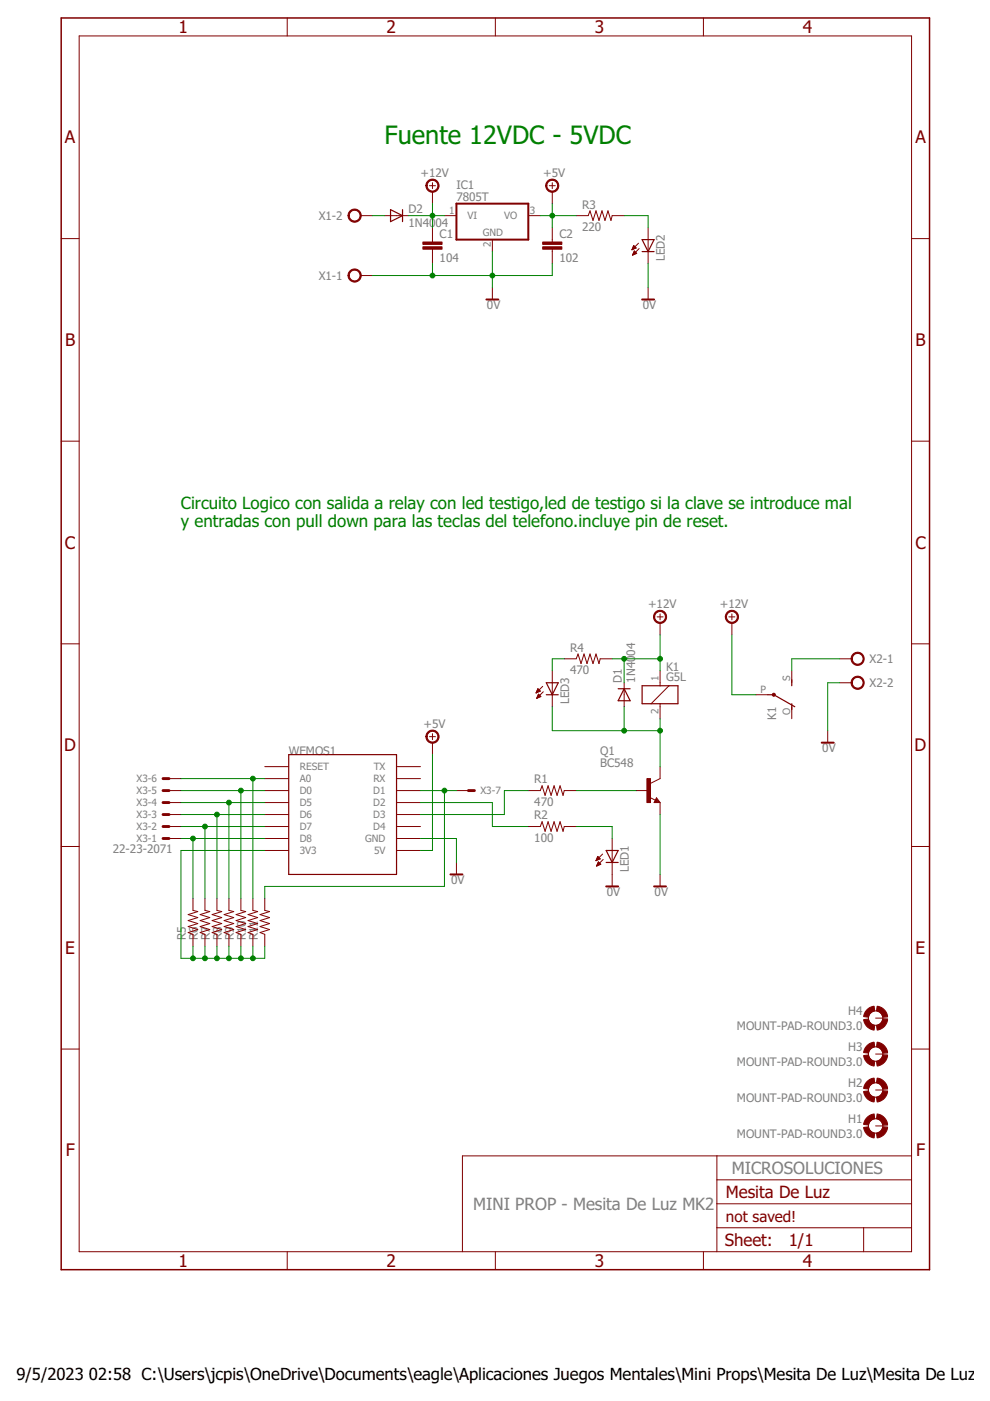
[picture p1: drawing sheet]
<svg xmlns="http://www.w3.org/2000/svg" width="210mm" height="297mm" viewBox="0 0 210 297" stroke-linecap="round" stroke-linejoin="round" font-family="sans-serif">
<g fill="none" stroke="#800000" stroke-width=".25">
<path d="M82.8 44.4l2.5 1.3-2.5 1.3zM85.3 44.4v2.6M136.1 50.8h2.6l-1.3 2.5zM136.1 53.3h2.6M61.2 160h22.9v25.4h-22.9zM115.8 147.3h2.6M115.8 144.8h2.6l-1.3 2.5zM131.1 146h2.5M132.3 146l1.3 2.6h-2.5zM136.1 145.4h7.6v3.8h-7.6zM162.8 147.3h1.3l4.4 2.5M167.9 144.1v1.3"/>
<path d="M167.9 149.2v1.3M139.2 169.7l.1 .2h-.4l.3-.5 .5 .6h-.8M128.5 180.3h2.6l-1.3 2.6zM128.5 182.9h2.6"/>
</g>
<g fill="none" stroke="#800000" stroke-width=".21">
<path d="M16.8 7.6h176.5v257.8h-176.5zM60.9 3.8v3.8M105 3.8v3.8M149.1 3.8v3.8M91.1 39.4h1.2M91.7 38.7v1.3M116.5 39.4h1.2M117.1 38.7v1.3M13 50.6h3.8M76.5 45.7h2.5M76.5 58.4h2.5M81.5 45.7h5.1"/>
<path d="M91.7 40.6v2.6M91.7 48.3v3M91.7 52.8v3.1M94.2 45.7h2.6M104.4 50.8v2.5M112 45.7h2.6M117.1 40.6v2.6M117.1 48.3v3M117.1 52.8v3.1M122.2 45.7h2.5l.4-1 .6 2 .7-2 .6 2 .6-2 .7 2 .6-2 .6 2 .3-1h2.5M134 52.9h.1M134 52.8h.3"/>
<path d="M134.1 52.7h.5M134.1 54h.2M134.2 52.6h.7M134.2 52.4h.5M134.2 53.9h.4M134.2 52.3h.4M134.2 53.8h.7M134.3 52.2h.2M134.3 53.6h.6M134.3 52.1h.1M134.3 53.5h.5M134.4 52.1l-.4 .9"/>
<path d="M134.4 52.1l.5 .5-.9 .4M134.4 53.4h.3M134.5 53.3h.1M134.5 53.2l.5 .5-.9 .4zM135.4 51.6l-1.4 1.4M135.5 52.7l-1.4 1.4M137.4 48.3v7.6M193.3 50.6h3.8M104.4 61v2.5M137.4 61v2.5M13 93.5h3.8M193.3 93.5h3.8"/>
<path d="M13 136.5h3.8M119.6 139.7h2.6l.4-1 .6 2 .6-2 .7 2 .6-2 .6 2 .7-2 .6 2 .3-1h2.5M139.3 130.8h1.3M140 130.2v1.2M140 132.1v2.5M154.5 130.8h1.3M155.2 130.2v1.2M155.2 132.1v2.5M178 139.7h2.6M193.3 136.5h3.8M91.1 156.2h1.2M91.7 155.6v1.2"/>
<path d="M91.7 157.5v2.5M113.7 146.9h.1M113.7 146.8h.3M113.8 146.6h.5M113.8 146.5h.7M113.8 148h.2M113.9 146.4h.5M113.9 147.8h.4M113.9 146.3h.4M113.9 147.7h.7M114 146.2h.2M114 147.6h.6"/>
<path d="M114 147.5h.5M114 146l-.3 .9M114 146l.6 .5-.9 .4M114 146h.1M114.1 147.4h.3M114.1 147.3h.1M114.2 147.2l.5 .5-.9 .4zM115.1 145.5l-1.4 1.4M115.2 146.7l-1.4 1.4M117.1 142.2v7.6M132.3 144.8v5M140 142.2v3.2"/>
<path d="M140 149.2v3.2M141.8 145.4l-3.8 3.8M160.3 147.3h2.5M167.9 142.2v2.6M167.9 149.8v2.6M175.5 154.9v2.6M178 144.8h2.6M13 179.5h3.8M35.8 165.1h2.6M35.8 167.6h2.6M35.8 170.2h2.6M35.8 172.7h2.6"/>
<path d="M35.8 175.2h2.6M35.8 177.8h2.6M56.1 162.5h5.1M56.1 165.1h5.1M56.1 167.6h5.1M56.1 170.2h5.1M56.1 172.7h5.1M56.1 175.2h5.1M56.1 177.8h5.1M84.1 162.5h5.1M84.1 165.1h5.1M84.1 167.6h5.1"/>
<path d="M84.1 170.2h5.1M84.1 172.7h5.1M84.1 175.2h5.1M84.1 177.8h5.1M96.8 167.6h2.5M112 167.6h2.6l.3-1 .7 2 .6-2 .6 2 .7-2 .6 2 .6-2 .7 2 .2-1h2.6M112 175.2h2.6l.3-1 .7 2.1 .6-2.1 .6 2.1 .7-2.1 .6 2.1 .6-2.1 .7 2.1 .2-1.1h2.6M129.8 177.8v10.1M134.9 167.6h2.5M137.7 169l1.2 .7M139.2 169.1l.8 1.1h-1.3zM140 162.5v2.6l-2.1 1"/>
<path d="M140 170.2v2.5M193.3 179.5h3.8M40.9 190.5v2.5l1 .3-2 .6 2 .6-2 .7 2 .6-2 .6 2 .7-2 .6 1 .4v2.5M43.5 190.5v2.5l1 .3-2.1 .6 2.1 .6-2.1 .7 2.1 .6-2.1 .6 2.1 .7-2.1 .6 1.1 .4v2.5M46 190.5v2.5l1 .3-2 .6 2 .6-2 .7 2 .6-2 .6 2 .7-2 .6 1 .4v2.5M48.5 190.5v2.5l1.1 .3-2.1 .6 2.1 .6-2.1 .7 2.1 .6-2.1 .6 2.1 .7-2.1 .6 1 .4v2.5M51.1 190.5v2.5l1 .3-2 .6 2 .6-2 .7 2 .6-2 .6 2 .7-2 .6 1 .4v2.5M53.6 190.5v2.5l1 .3-2 .6 2 .6-2 .7 2 .6-2 .6 2 .7-2 .6 1 .4v2.5M56.1 180.3h5.1M56.1 190.5v2.5l1 .3-2 .6 2 .6-2 .7 2 .6-2 .6 2 .7-2 .6 1 .4v2.5M84.1 180.3h5.1M96.8 182.9v2.5"/>
<path d="M126.4 182.5h.1M126.4 182.4h.2M126.5 182.2h.4M126.5 182.1h.7M126.5 183.6h.1M126.6 182h.5M126.6 183.4h.3M126.6 181.9h.4M126.6 183.3h.6M126.7 181.7h.2M126.7 183.2h.6M126.7 181.6h.1"/>
<path d="M126.7 183.1h.5M126.7 181.6l.6 .5-.9 .4zM126.8 182.9h.3M126.8 182.8h.2M126.9 182.7l.5 .5-.9 .4zM127.8 181.1l-1.4 1.4M127.9 182.2l-1.4 1.4M140 185.4v2.5M185.7 215.9h2.5M13 222.4h3.8M185.7 238.7h2.5M185.7 231.1h2.5"/>
<path d="M185.7 223.5h2.5M193.3 222.4h3.8M152 245.1v20.3M152 255.2h41.3M152 250.1h41.3M193.3 245.1h-95.3v20.3M60.9 265.4v3.8M105 265.4v3.8M149.1 265.4v3.8M152 260.3h41.3M183.1 260.3v5.1"/>
<circle cx="185.7" cy="215.9" r="1.52"/>
<circle cx="185.7" cy="223.5" r="1.52"/>
<circle cx="185.7" cy="231.1" r="1.52"/>
<circle cx="185.7" cy="238.7" r="1.52"/>
</g>
<g fill="#800000" stroke="#800000" stroke-width=".21">
<path d="M137.2 165.1h.7v5.1h-.7z"/>
<path d="M89.7 52.3h4v.5h-4z"/>
<path d="M89.7 51.3h4v.5h-4z"/>
<path d="M115.1 52.3h4v.5h-4z"/>
<path d="M115.1 51.3h4v.5h-4z"/>
</g>
<g fill="#800000" stroke="#800000" stroke-width=".21">
<path d="M116.1 38.4a1.39 1.39 0 0 1 2.2 .3 1.39 1.39 0 0 1-.8 2 1.39 1.39 0 0 1-1.8-1.3h.3a1.14 1.14 0 0 1 1.6-1 1.14 1.14 0 0 1 .2 1.9 1.14 1.14 0 0 1-1.8-.7v-.2h-.3z" fill-rule="evenodd"/>
<path d="M90.7 38.4a1.39 1.39 0 0 1 2.2 .3 1.39 1.39 0 0 1-.8 2 1.39 1.39 0 0 1-1.8-1.3h.3a1.15 1.15 0 0 1 1.6-1.1 1.15 1.15 0 0 1 .2 1.9 1.15 1.15 0 0 1-1.8-.6v-.2h-.3z" fill-rule="evenodd"/>
<path d="M74.2 57.5a1.4 1.4 0 0 1 2.2 .2 1.4 1.4 0 0 1-.8 2.1 1.4 1.4 0 0 1-1.8-1.4h.2a1.15 1.15 0 0 1 1.6-1.1 1.15 1.15 0 0 1 .3 1.9 1.15 1.15 0 0 1-1.8-.5l-.1-.3h-.2z" fill-rule="evenodd"/>
<path d="M74.2 44.8a1.4 1.4 0 0 1 2.2 .2 1.4 1.4 0 0 1-.8 2.1 1.4 1.4 0 0 1-1.8-1.4h.2a1.15 1.15 0 0 1 1.6-1.1 1.15 1.15 0 0 1 .3 1.9 1.15 1.15 0 0 1-1.8-.5l-.1-.3h-.2z" fill-rule="evenodd"/>
<path d="M138.9 129.8a1.4 1.4 0 0 1 2.2 .2 1.4 1.4 0 0 1-.8 2.1 1.4 1.4 0 0 1-1.7-1.3h.2a1.14 1.14 0 0 1 1.7-.9 1.14 1.14 0 0 1 .1 1.9 1.14 1.14 0 0 1-1.8-.7v-.3h-.2z" fill-rule="evenodd"/>
<path d="M154.2 129.8a1.4 1.4 0 0 1 2.2 .3 1.4 1.4 0 0 1-.9 2 1.4 1.4 0 0 1-1.7-1.3h.2a1.15 1.15 0 0 1 1.7-1.1 1.15 1.15 0 0 1 .2 1.9 1.15 1.15 0 0 1-1.8-.5l-.1-.3h-.2z" fill-rule="evenodd"/>
<path d="M183.7 237.1l.6-.6 1-.3 .2 1-.9 .4-.5 .9-1-.1 .2-.6z" fill-rule="evenodd"/>
<path d="M186 236.2a2.59 2.59 0 0 1 2.2 2.2l-1 .1-.5-.9-.9-.4z" fill-rule="evenodd"/>
<path d="M185.8 240.2a1.51 1.51 0 0 0 1.4-1.3l1 .1a2.53 2.53 0 0 1-2.2 2.3z" fill-rule="evenodd"/>
<path d="M183.1 239l1-.1 .3 .6a1.4 1.4 0 0 0 1.1 .7l-.2 1.1a2.52 2.52 0 0 1-2.2-2.3z" fill-rule="evenodd"/>
<path d="M183.7 229.4l.6-.5 1-.3 .2 1-.9 .4-.5 .9-1-.1 .2-.6z" fill-rule="evenodd"/>
<path d="M186 228.6a2.53 2.53 0 0 1 2.2 2.2l-1 .1-.5-.9-.9-.4z" fill-rule="evenodd"/>
<path d="M185.8 232.6a1.51 1.51 0 0 0 1.4-1.3l1 .1a2.53 2.53 0 0 1-2.2 2.2z" fill-rule="evenodd"/>
<path d="M183.1 231.4l1-.1 .3 .6a1.4 1.4 0 0 0 1.1 .7l-.2 1a2.52 2.52 0 0 1-2.2-2.2z" fill-rule="evenodd"/>
<path d="M183.7 221.8l.6-.5 1-.3 .2 1-.9 .4-.5 .9-1-.1 .2-.7z" fill-rule="evenodd"/>
<path d="M186 221a2.53 2.53 0 0 1 2.2 2.2l-1 .1-.5-.9-.9-.4z" fill-rule="evenodd"/>
<path d="M187.2 223.7l1 .1a2.53 2.53 0 0 1-2.2 2.2l-.2-1 .9-.4z" fill-rule="evenodd"/>
<path d="M183.1 223.8l1-.1 .5 .9 .9 .4-.2 1a2.52 2.52 0 0 1-2.2-2.2z" fill-rule="evenodd"/>
<path d="M183.7 214.2l.6-.5 1-.4 .2 1-.9 .5-.5 .9-1-.2 .2-.6z" fill-rule="evenodd"/>
<path d="M186 213.3a2.53 2.53 0 0 1 2.2 2.2l-1 .2-.5-.9-.9-.5z" fill-rule="evenodd"/>
<path d="M187.2 216l1 .2a2.53 2.53 0 0 1-2.2 2.2l-.2-1 .9-.4z" fill-rule="evenodd"/>
<path d="M183.1 216.2l1-.2 .5 1 .9 .4-.2 1a2.52 2.52 0 0 1-2.2-2.2z" fill-rule="evenodd"/>
<path d="M180.8 138.7a1.39 1.39 0 0 1 2.2 .3 1.39 1.39 0 0 1-.8 2 1.39 1.39 0 0 1-1.8-1.3h.3a1.15 1.15 0 0 1 1.6-1.1 1.15 1.15 0 0 1 .3 1.9 1.15 1.15 0 0 1-1.9-.5v-.3h-.3z" fill-rule="evenodd"/>
<path d="M180.8 143.8a1.39 1.39 0 0 1 2.2 .2 1.39 1.39 0 0 1-.8 2.1 1.39 1.39 0 0 1-1.8-1.3h.3a1.15 1.15 0 0 1 1.6-1.1 1.15 1.15 0 0 1 .3 1.9 1.15 1.15 0 0 1-1.9-.6v-.2h-.3z" fill-rule="evenodd"/>
<path d="M90.7 155.2a1.39 1.39 0 0 1 2.2 .3 1.39 1.39 0 0 1-.8 2 1.39 1.39 0 0 1-1.8-1.3h.3a1.15 1.15 0 0 1 1.6-1.1 1.15 1.15 0 0 1 .2 1.9 1.15 1.15 0 0 1-1.8-.5v-.3h-.3z" fill-rule="evenodd"/>
<circle cx="164.1" cy="147.3" r=".33"/>
</g>
<path d="M96.8 43.2h15.2v7.6h-15.2zM103.1 63.5h2.6M136.1 63.5h2.6M174.2 157.5h2.6M95.5 185.4h2.5M128.5 187.9h2.6M138.7 187.9h2.5" fill="none" stroke="#800000" stroke-width=".42"/>
<path d="M13 3.8h184.1v265.4h-184.1z" fill="none" stroke="#800000" stroke-width=".32"/>
<path d="M34.6 177.8h1.2M34.6 175.2h1.2M34.6 172.7h1.2M34.6 170.2h1.2M34.6 167.6h1.2M34.6 165.1h1.2M99.3 167.6h1.3" fill="none" stroke="#800000" stroke-width=".61"/>
<g fill="none" stroke="#008000" stroke-width=".21">
<path d="M79 45.7h2.5M86.6 45.7h7.6M91.7 43.2v5.1M91.7 55.9v2.5M104.4 53.3v7.7M114.6 45.7h7.6M117.1 43.2v5.1M117.1 55.9v2.5h-38.1M132.3 45.7h5.1v2.6M137.4 55.9v5.1M119.6 139.7h-2.5v2.5M129.8 139.7h10.2"/>
<path d="M132.3 139.7v5.1M140 134.6v7.6M155.2 134.6v12.7h5.1M178 139.7h-10.1v2.5M91.7 160v20.3h-2.5M117.1 149.8v5.1h22.9M132.3 149.8v5.1M140 152.4v10.1M178 144.8h-2.5v10.1M38.4 177.8h17.7M38.4 167.6h17.7M38.4 175.2h17.7"/>
<path d="M38.4 170.2h17.7M38.4 172.7h17.7M38.4 165.1h17.7M40.9 177.8v12.7M43.5 175.2v15.3M46 172.7v17.8M48.5 170.2v20.3M51.1 167.6v22.9M53.6 165.1v25.4M89.2 170.2h15.2v5h7.6M89.2 177.8h7.6v5.1M89.2 167.6h7.6"/>
<path d="M94.2 167.6v20.3h-38.1v2.6M112 167.6h-5.1v5.1h-17.7M122.2 167.6h12.7M122.2 175.2h7.6v2.6M140 172.7v12.7M56.1 180.3h-17.7v22.9h17.7v-2.6M40.9 200.6v2.6M43.5 200.6v2.6M46 200.6v2.6M48.5 200.6v2.6M51.1 200.6v2.6M53.6 200.6v2.6"/>
</g>
<g fill="#008000" stroke="#008000" stroke-width=".21">
<circle cx="140" cy="154.9" r=".51"/>
<circle cx="132.3" cy="154.9" r=".51"/>
<circle cx="104.4" cy="58.4" r=".51"/>
<circle cx="91.7" cy="58.4" r=".51"/>
<circle cx="117.1" cy="45.7" r=".51"/>
<circle cx="91.7" cy="45.7" r=".51"/>
<circle cx="140" cy="139.7" r=".51"/>
<circle cx="132.3" cy="139.7" r=".51"/>
<circle cx="40.9" cy="177.8" r=".51"/>
<circle cx="43.5" cy="175.2" r=".51"/>
<circle cx="46" cy="172.7" r=".51"/>
<circle cx="48.5" cy="170.2" r=".51"/>
<circle cx="51.1" cy="167.6" r=".51"/>
<circle cx="53.6" cy="165.1" r=".51"/>
<circle cx="43.5" cy="203.2" r=".51"/>
<circle cx="46" cy="203.2" r=".51"/>
<circle cx="48.5" cy="203.2" r=".51"/>
<circle cx="51.1" cy="203.2" r=".51"/>
<circle cx="40.9" cy="203.2" r=".51"/>
<circle cx="53.6" cy="203.2" r=".51"/>
<circle cx="94.2" cy="167.6" r=".51"/>
</g>
<text font-size="5.4" fill="#008000" x="81.5" y="30.5">Fuente 12VDC - 5VDC</text>
<g font-size="3.7" fill="#800000">
<text x="37.9" y="7">1</text>
<text x="82" y="7">2</text>
<text x="126.1" y="7">3</text>
<text x="170.2" y="7">4</text>
<text x="13.8" y="30.4">A</text>
<text x="194.1" y="30.4">A</text>
<text x="13.8" y="73.4">B</text>
<text x="194.1" y="73.4">B</text>
<text x="13.8" y="116.3">C</text>
<text x="194.1" y="116.3">C</text>
<text x="13.6" y="159.3">D</text>
<text x="193.9" y="159.3">D</text>
<text x="13.8" y="202.2">E</text>
<text x="194.1" y="202.2">E</text>
<text x="13.9" y="245.2">F</text>
<text x="194.2" y="245.2">F</text>
<text x="37.9" y="268.6">1</text>
<text x="82" y="268.6">2</text>
<text x="126.1" y="268.6">3</text>
<text x="170.2" y="268.6">4</text>
</g>
<g font-size="3.6" fill="#008000">
<text x="38.4" y="107.9">Circuito Logico con salida a relay con led testigo,led de testigo si la clave se introduce mal</text>
<text x="38.4" y="111.7">y entradas con pull down para las teclas del telefono.incluye pin de reset.</text>
</g>
<g font-size="3.6" fill="#808080">
<text x="155.2" y="248.9">MICROSOLUCIONES</text>
<text x="100.3" y="256.5">MINI PROP - Mesita De Luz MK2</text>
</g>
<g font-size="3.6" fill="#800000">
<text x="153.9" y="254">Mesita De Luz</text>
<text x="153.7" y="264.2">Sheet:</text>
<text x="167.2" y="264.1">1/1</text>
</g>
<g font-size="3.5">
<text x="3.5" y="292.5">9/5/2023</text>
<text x="18.9" y="292.5">02:58 C:\Users\jcpis\OneDrive\Documents\eagle\Aplicaciones Juegos Mentales\Mini Props\Mesita De Luz\Mesita De Luz.sc</text>
</g>
<text font-size="3.2" fill="#800000" x="153.9" y="259">not saved!</text>
<g font-size="2.5" fill="#808080">
<text x="89.2" y="37.5">+12V</text>
<text x="96.8" y="40">IC1</text>
<text x="115.2" y="37.5">+5V</text>
<text x="67.6" y="46.6">X1-2</text>
<text x="86.6" y="45.2">D2</text>
<text x="96.8" y="42.5">7805T</text>
<text x="123.4" y="44.2">R3</text>
<text x="86.6" y="48">1N40</text>
<text x="92.4" y="48">04</text>
<text x="93.2" y="50.4">C1</text>
<text x="118.6" y="50.4">C2</text>
<text x="123.4" y="49">220</text>
<text x="67.6" y="59.3">X1-1</text>
<text x="93.2" y="55.5">104</text>
<text x="118.6" y="55.5">102</text>
<text x="141" y="55.4" transform="rotate(-90 141 55.4)">LED2</text>
<text x="103.2" y="65.5">0V</text>
<text x="136.3" y="65.5">0V</text>
<text x="137.4" y="128.9">+12V</text>
<text x="152.6" y="128.9">+12V</text>
<text x="120.9" y="143">470</text>
<text x="120.9" y="138.2">R4</text>
<text x="134.6" y="139" transform="rotate(-90 134.6 139)">04</text>
<text x="141.2" y="142.2">K1</text>
<text x="184.4" y="140.6">X2-1</text>
<text x="120.6" y="149.3" transform="rotate(-90 120.6 149.3)">LED3</text>
<text x="131.8" y="144.8" transform="rotate(-90 131.8 144.8)">D1</text>
<text x="134.6" y="144.8" transform="rotate(-90 134.6 144.8)">1N40</text>
<text x="141.2" y="144.4">G5L</text>
<text x="184.4" y="145.6">X2-2</text>
<text x="89.8" y="154.3">+5V</text>
<text x="164.6" y="152.7" transform="rotate(-90 164.6 152.7)">K1</text>
<text x="61.2" y="160">WEMOS1</text>
<text x="127.2" y="160">Q1</text>
<text x="174.4" y="159.5">0V</text>
<text x="113.3" y="166.1">R1</text>
<text x="127.2" y="162.5">BC548</text>
<text x="113.3" y="170.9">470</text>
<text x="113.3" y="173.7">R2</text>
<text x="113.3" y="178.5">100</text>
<text x="23.9" y="180.9">22-23-2071</text>
<text x="133.3" y="184.9" transform="rotate(-90 133.3 184.9)">LED1</text>
<text x="95.6" y="187.4">0V</text>
<text x="128.6" y="190">0V</text>
<text x="138.8" y="190">0V</text>
<text x="39.4" y="199.4" transform="rotate(-90 39.4 199.4)">R5</text>
<text x="41.9" y="199.4" transform="rotate(-90 41.9 199.4)">R6</text>
<text x="44.5" y="199.4" transform="rotate(-90 44.5 199.4)">R7</text>
<text x="47" y="199.4" transform="rotate(-90 47 199.4)">R8</text>
<text x="49.6" y="199.4" transform="rotate(-90 49.6 199.4)">R9</text>
<text x="52.1" y="199.4" transform="rotate(-90 52.1 199.4)">R10</text>
<text x="54.6" y="199.4" transform="rotate(-90 54.6 199.4)">R11</text>
<text x="179.8" y="215.3">H4</text>
<text x="156.3" y="218.3">MOUNT-PAD-ROUND3.0</text>
<text x="156.3" y="225.9">MOUNT-PAD-ROUND3.0</text>
<text x="179.8" y="222.9">H3</text>
<text x="156.3" y="233.6">MOUNT-PAD-ROUND3.0</text>
<text x="179.8" y="230.5">H2</text>
<text x="179.8" y="238.1">H1</text>
<text x="156.3" y="241.2">MOUNT-PAD-ROUND3.0</text>
</g>
<g font-size="2.1" fill="#808080">
<text x="95.3" y="45.4">1</text>
<text x="99.1" y="46.5">VI</text>
<text x="106.9" y="46.5">VO</text>
<text x="112.4" y="45.4">3</text>
<text x="102.4" y="50">GND</text>
<text x="104" y="52.3" transform="rotate(-90 104 52.3)">2</text>
<text x="139.6" y="144.4" transform="rotate(-90 139.6 144.4)">1</text>
<text x="161.3" y="146.9">P</text>
<text x="167.5" y="144.4" transform="rotate(-90 167.5 144.4)">S</text>
<text x="139.6" y="151.4" transform="rotate(-90 139.6 151.4)">2</text>
<text x="167.5" y="151.7" transform="rotate(-90 167.5 151.7)">O</text>
<text x="28.9" y="165.8">X3-6</text>
<text x="63.6" y="163.3">RESET</text>
<text x="63.6" y="165.8">A0</text>
<text x="79.2" y="165.8">RX</text>
<text x="79.2" y="163.3">TX</text>
<text x="28.9" y="173.5">X3-3</text>
<text x="28.9" y="170.9">X3-4</text>
<text x="28.9" y="168.4">X3-5</text>
<text x="63.6" y="168.4">D0</text>
<text x="63.6" y="170.9">D5</text>
<text x="63.6" y="173.5">D6</text>
<text x="79.1" y="173.5">D3</text>
<text x="79.1" y="170.9">D2</text>
<text x="79.1" y="168.4">D1</text>
<text x="101.9" y="168.4">X3-7</text>
<text x="28.9" y="178.5">X3-1</text>
<text x="28.9" y="176">X3-2</text>
<text x="63.6" y="176">D7</text>
<text x="63.6" y="178.5">D8</text>
<text x="77.4" y="178.5">GND</text>
<text x="79.1" y="176">D4</text>
<text x="63.6" y="181.1">3V3</text>
<text x="79.3" y="181.1">5V</text>
</g>
</svg>
